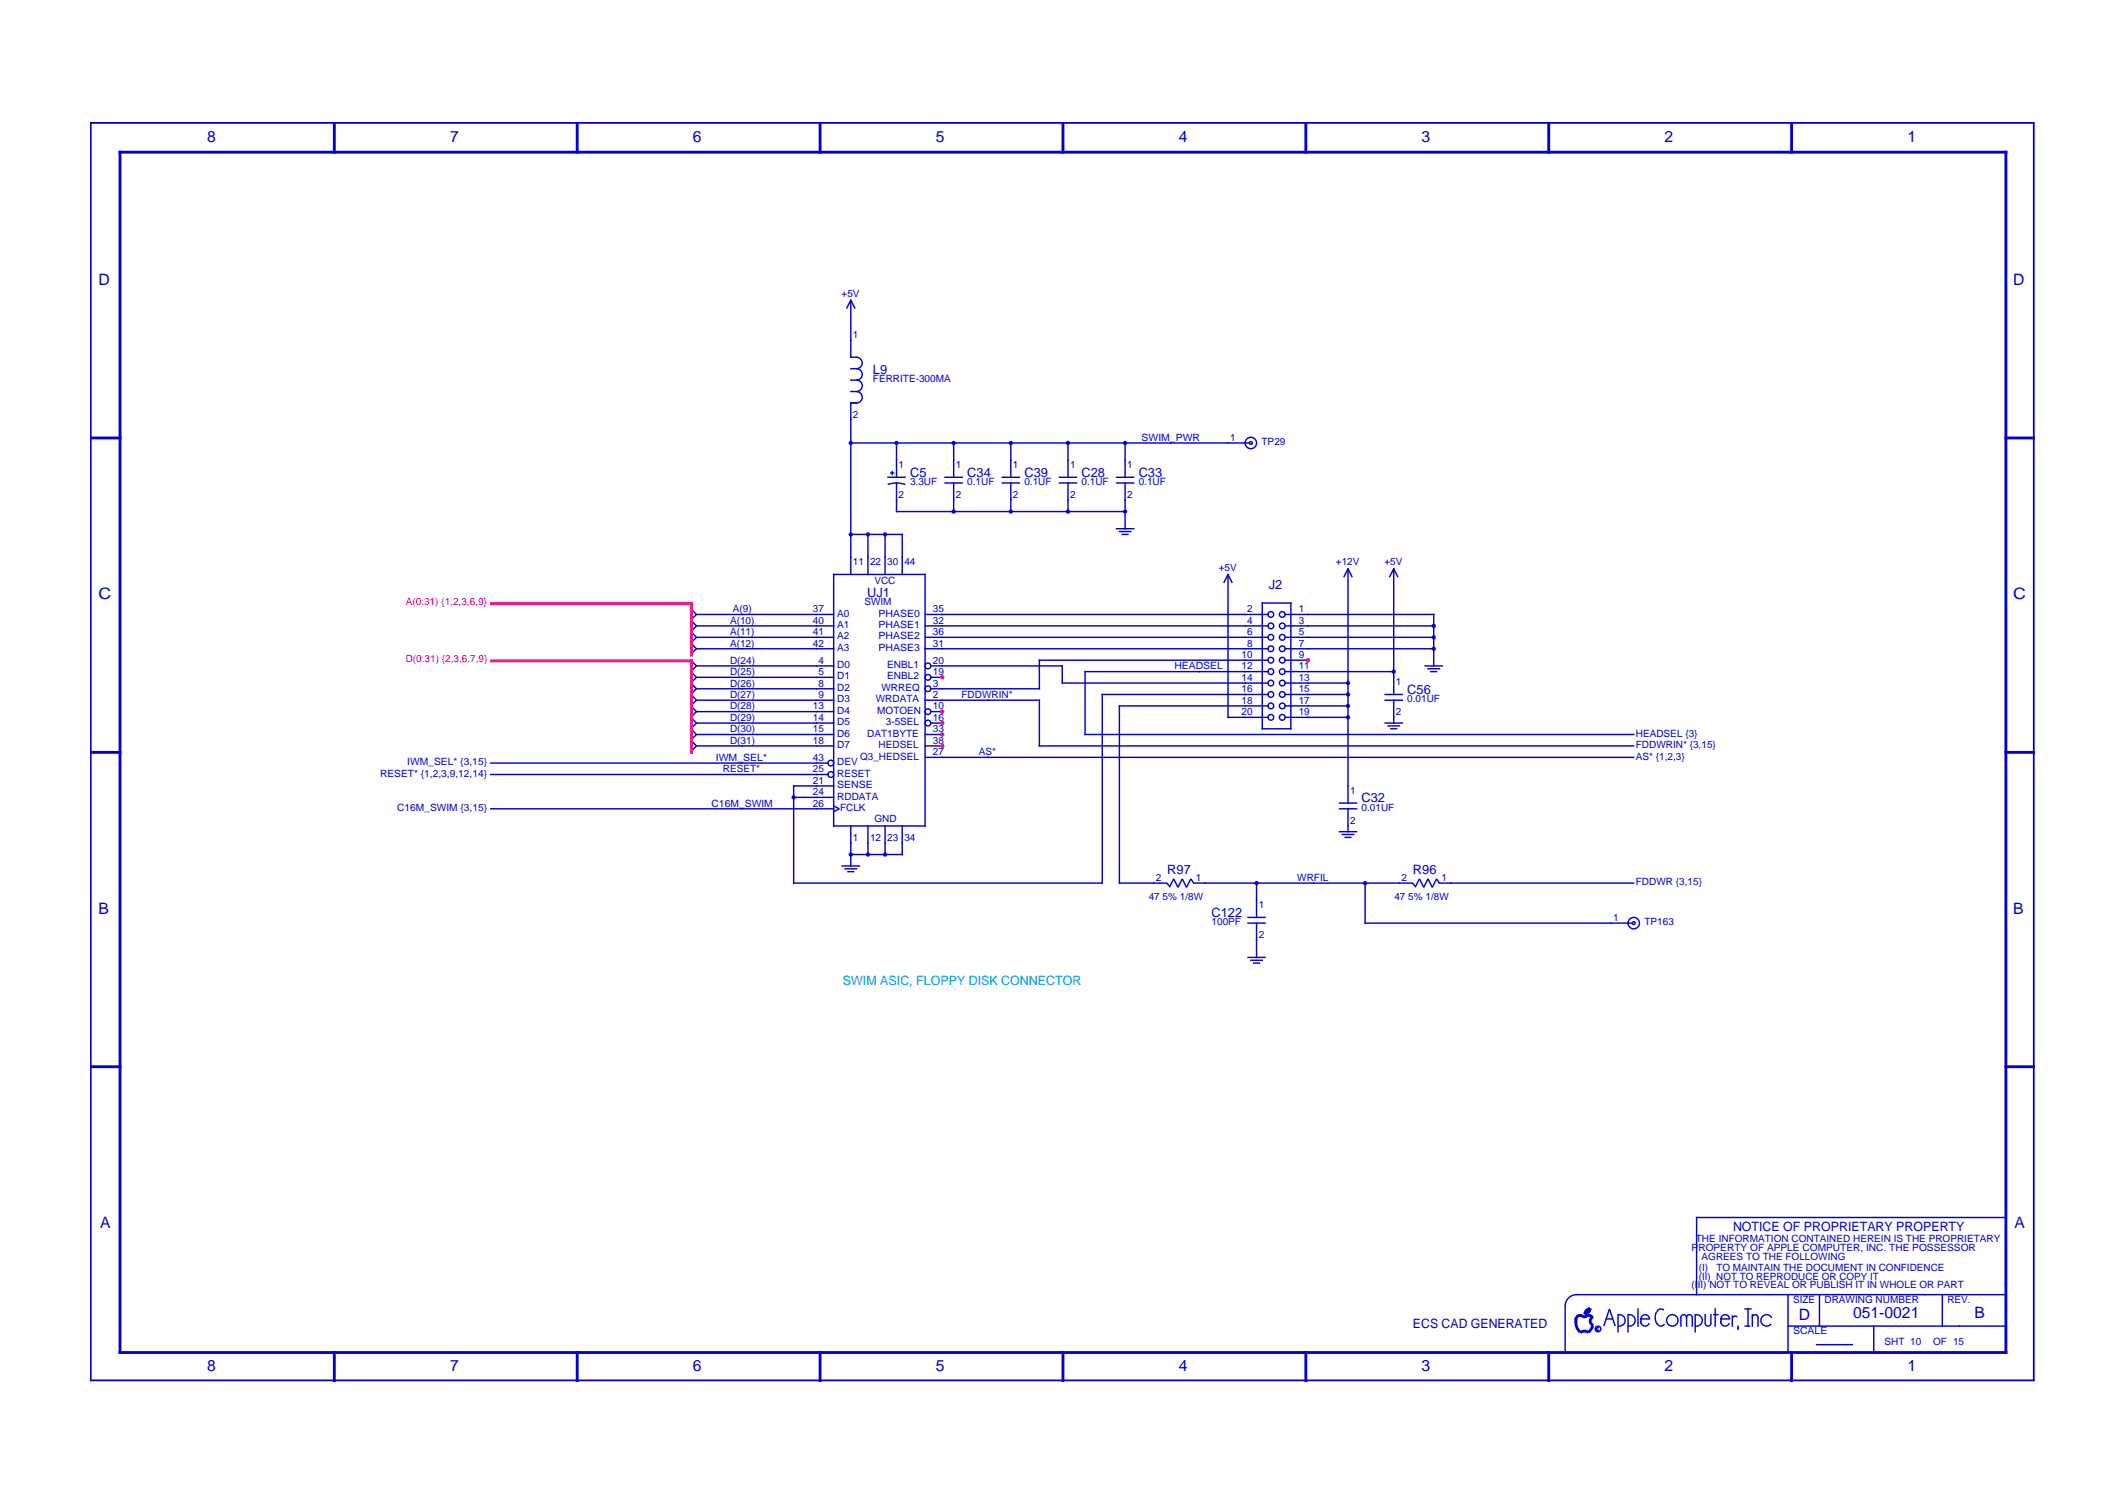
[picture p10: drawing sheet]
<svg xmlns="http://www.w3.org/2000/svg" width="420mm" height="297mm" viewBox="0 0 420 297" stroke-linecap="round" stroke-linejoin="round" font-family="sans-serif">
<path d="M17.8 24.3h384.1M17.9 24.1v248.7M401.7 24.1v248.7M17.8 272.6h384.1" fill="none" stroke="#0000d3" stroke-width=".35"/>
<g fill="none" stroke="#0000d3" stroke-width=".56">
<path d="M23.4 30.1h373.1M23.7 29.8v237.6M66 24.1v6.2M114 24.1v6.2M162 24.1v6.2M210 24.1v6.2M258 24.1v6.2M305.9 24.1v6.2M353.9 24.1v6.2M396.2 29.8v237.6M17.8 86.5h6.2M396 86.5h5.9"/>
<path d="M17.8 148.6h6.2M396 148.6h5.9M17.8 210.7h6.2M396 210.7h5.9M313.4 259.9l.7-.1 .5 .5M313.4 259.9a.81 .81 0 0 1-1.1-.1 .85 .85 0 0 0-1 .8M313.4 258.8l.7-.4a1.18 1.18 0 0 1-1.1 1.1zM23.4 267.1h373.1M66 266.8v6M114 266.8v6M162 266.8v6M210 266.8v6"/>
<path d="M258 266.8v6M305.9 266.8v6M311.3 260.3v.9M311.3 260.9a2.54 2.54 0 0 0 .9 2.2M312.1 263.2a1.41 1.41 0 0 1 1.7 0M314.6 261.8l-.3 .7-.5 .6M314.7 260.1a.85 .85 0 0 0-.6 .9 .85 .85 0 0 0 .7 .7M353.9 266.8v6"/>
</g>
<g fill="none" stroke="#0000d3" stroke-width=".28">
<path d="M168.1 59.1v11.6M167.2 61l.9-1.7 .8 1.7M167.9 79.6h1.4M167.9 77.3h1.4M167.9 75.1h1.4M167.9 72.8h1.4M167.9 70.6h1.4M168.1 79.4v34.2M169.2 70.6a1.13 1.13 0 0 1 1.1 1.1 1.13 1.13 0 0 1-1.1 1.1 1.13 1.13 0 0 1 1.1 1.1 1.13 1.13 0 0 1-1.1 1.2 1.13 1.13 0 0 1 1.1 1.1 1.13 1.13 0 0 1-1.1 1.1 1.13 1.13 0 0 1 1.1 1.2 1.13 1.13 0 0 1-1.1 1.1M167.9 87.5h79M175.3 94.3h3.6M175.4 95.7l1.7-.3 1.7 .3"/>
<path d="M175.8 93.4h.9M176.2 93v.8M177.1 87.3v7.1M177.1 95.2v6M186.5 94.3h3.7M186.5 95.4h3.7M188.4 87.3v7.1M188.4 95.2v6M197.8 94.3h3.7M197.8 95.4h3.7M199.7 87.3v7.1M199.7 95.2v6"/>
<path d="M209.1 94.3h3.7M209.1 95.4h3.7M211 87.3v7.1M211 95.2v6M220.4 94.3h3.7M220.4 95.4h3.7M222.2 87.3v7.1M222.2 95.2v9.4M164.5 113.5h18.4M164.7 113.3v50M167.9 105.6h10.5M171.4 105.4v8.2"/>
<path d="M174.8 105.4v8.2M177 101h45.4M178.2 105.4v8.2M182.7 113.3v50M220.4 104.4h3.7M221 105h2.5M221.5 105.6h1.5M241.7 115.1l.9-1.6 .8 1.6M242.6 113.3v28.5M249.2 119.1h5.9M249.3 119v25.1M255 119v25.1"/>
<path d="M265.4 114l.9-1.7 .8 1.7M266.3 112.2v46.5M274.5 114l.8-1.7 .9 1.7M275.3 112.2v25.1M136.5 120.2l1.1 1.2-1.1 1.1 1.1 1.1-1.1 1.1 1.1 1.2-1.1 1.1 1.1 1.1-1.1 1.2M136.5 120.1v9.3M136.5 130.2v18.4M136.5 130.4l1.1 1.1-1.1 1.1 1.1 1.2-1.1 1.1 1.1 1.1-1.1 1.2 1.1 1.1-1.1 1.1 1.1 1.1-1.1 1.2 1.1 1.1-1.1 1.1 1.1 1.2-1.1 1.1 1.1 1.1-1.1 1.1M137.4 128.1h27.4M137.4 125.9h27.4M137.4 123.6h27.4M137.4 121.4h27.4"/>
<path d="M137.4 136h27.4M137.4 133.8h27.4M137.4 131.5h27.4M137.4 138.3h27.4M182.6 128.1h68M182.6 125.9h68M182.6 123.6h68M182.6 121.4h68M182.6 138.3h22.9M183.7 136h21.8M183.7 133.8h2.6M183.7 131.5h26.3"/>
<path d="M205.2 130.4h45.4M205.3 130.2v6M205.3 138.1v9.4M209.7 134.9h40.9M209.8 131.4v3.6M214.2 132.6h36.4M214.3 132.5v12.7M217.6 137.2h33M217.7 137v37.6M221 139.4h29.6M221.1 139.3v35.3M253.7 128.1h29.7"/>
<path d="M253.7 125.9h29.7M253.7 123.6h29.7M253.7 121.4h29.7M253.7 139.4h12.7M253.7 137.2h12.7M253.7 134.9h12.7M253.7 132.6h21.7M253.7 130.4h4.8M273.5 138.3h3.6M273.5 137.2h3.6M275.3 138.1v4.8M281.4 131.5h3.6"/>
<path d="M281.9 132.1h2.6M282.5 132.6h1.4M283.2 121.2v10.5M96.8 159.7h68M96.8 150.7h66.9M96.8 153h66.9M137.4 147.3h27.4M137.4 145.1h27.4M137.4 142.8h27.4M137.4 140.5h27.4M156.6 157.5h8.2M156.6 155.2h8.2"/>
<path d="M156.8 155.1v19.5M164.7 159.2l1.1 .5-1.1 .6M182.6 147.3h3.7M182.6 145.1h3.7M182.6 149.6h140.3M183.7 142.8h2.6M183.7 140.5h2.6M205.2 147.3h117.7M214.2 145.1h108.7M242.4 141.7h8.2M249.2 143.9h5.9M253.7 141.7h12.7"/>
<path d="M264.4 159.7h3.7M264.4 158.6h3.7M266.3 159.6v4.8M273.5 142.8h3.6M274 143.4h2.6M274.6 143.9h1.4M156.6 174.4h61.3M164.5 163.1h18.4M166.2 171h3.7M166.8 171.6h2.5M167.4 172.2h1.4M167.9 168.8h10.5"/>
<path d="M168.1 163v8.2M171.4 163v5.9M174.8 163v5.9M178.2 163v5.9M221 174.4h9.6M230.4 174.4l.6 .6M235.7 174.4h43.4M235.8 174.4l-.6-.8-.8 1.7-.9-1.7-.8 1.7-.9-1.7-.8 1.7M248.2 174.3v7M264.4 164.3h3.7M265 164.8h2.5M265.6 165.4h1.4"/>
<path d="M269.7 174.3v8.2M279 174.4l.5 .6M284.2 174.4h38.7M284.3 174.4l-.5-.8-.9 1.7-.8-1.7-.9 1.7-.8-1.7-.9 1.7M246.4 182.3h3.6M246.4 181.2h3.6M246.4 189.1h3.6M246.9 189.7h2.6M247.5 190.2h1.4M248.2 182.2v7M269.5 182.3h53.1M309.2 257.8v9.3"/>
<path d="M311.3 255.7h84.9M311.4 255.7a2.26 2.26 0 0 0-2.2 2.3M319.6 259.5v3.7M319.6 259.7a1.13 1.13 0 0 1 1.4 1.1 1.13 1.13 0 0 1-1.4 1.1M321.6 259.5v3.7M321.6 259.7a1.13 1.13 0 0 1 1.4 1.1 1.13 1.13 0 0 1-1.4 1.1M323.6 258.4v3.6M327.2 259.1a2.54 2.54 0 0 0 .1 2.5M327.5 258.8l-.3 .3M328.7 258.8l-.7-.3-.6 .4M334.9 259.5v3.7M334.9 259.7a1.13 1.13 0 0 1 1.4 1.1 1.13 1.13 0 0 1-1.4 1.1"/>
<path d="M335 240.5h61.2M335.1 240.3v15.5M336.8 259.5v2M338 259.5v2M338.4 259.6h1.1M338.8 258.4v3.6M342.2 259.8v2.2M344.6 258.5h1.4M345.3 258.4v3.6M346.1 259.5v2.5M353.2 255.6v11.5M359.4 255.6v6.4"/>
<path d="M383.7 255.6v6.4M315.9 262.3a.28 .28 0 0 0-.4 0 .28 .28 0 0 0 0 .4 .28 .28 0 0 0 .4 0M316.8 261.9l1.1-3.4 1.2 3.4M317.2 260.5h1.4M324 260.5h2M324.1 260.5a.85 .85 0 0 1 .9-.9 .85 .85 0 0 1 .8 .9M324.1 260.3v1.2M324.2 261.3a.85 .85 0 0 0 .8 .6 .85 .85 0 0 0 .8-.6M327.2 261.3l.3 .3M328.8 261.5l-.6 .4-.7-.2M332 260.2a.56 .56 0 0 1 .6-.6 .56 .56 0 0 1 .6 .6 .56 .56 0 0 1 .5-.6 .56 .56 0 0 1 .6 .6M332 260.1v1.9"/>
<path d="M333.2 260.1v1.9M334.3 260.1v1.9M336.8 261.3a.56 .56 0 0 0 .6 .6 .56 .56 0 0 0 .6-.6M339.8 260.5h2M339.9 260.5a.85 .85 0 0 1 .9-.9 .85 .85 0 0 1 .8 .9M339.9 260.3v1.2M340 261.3a.85 .85 0 0 0 .8 .6 .85 .85 0 0 0 .8-.6M343.2 260.1l-.5-.2-.4 .3M343.3 261.8v.8M344.6 261.9h1.1M346.1 260.2a.56 .56 0 0 1 .6-.6 .56 .56 0 0 1 .6 .6M347.3 260.1v1.9"/>
<path d="M350 260.3a1.13 1.13 0 0 0-1.7-.5 1.13 1.13 0 0 0-.1 1.8 1.13 1.13 0 0 0 1.7-.1M353.1 261.9h43.1M358.7 265.6h7.3M370.1 261.8v5.3"/>
<circle cx="168.1" cy="87.5" r=".28"/>
<circle cx="177.1" cy="87.5" r=".28"/>
<circle cx="188.4" cy="87.5" r=".28"/>
<circle cx="199.7" cy="87.5" r=".28"/>
<circle cx="211" cy="87.5" r=".28"/>
<circle cx="222.2" cy="87.5" r=".28"/>
<circle cx="247.1" cy="87.5" r=".28"/>
<circle cx="247.1" cy="87.5" r="1.13"/>
<circle cx="168.1" cy="105.6" r=".28"/>
<circle cx="171.4" cy="105.6" r=".28"/>
<circle cx="174.8" cy="105.6" r=".28"/>
<circle cx="188.4" cy="101" r=".28"/>
<circle cx="199.7" cy="101" r=".28"/>
<circle cx="211" cy="101" r=".28"/>
<circle cx="222.2" cy="101" r=".28"/>
<circle cx="183.3" cy="136" r=".56"/>
<circle cx="183.3" cy="131.5" r=".56"/>
<circle cx="183.3" cy="133.8" r=".56"/>
<circle cx="251" cy="130.4" r=".56"/>
<circle cx="251" cy="123.6" r=".56"/>
<circle cx="251" cy="132.6" r=".56"/>
<circle cx="251" cy="121.4" r=".56"/>
<circle cx="251" cy="134.9" r=".56"/>
<circle cx="251" cy="139.4" r=".56"/>
<circle cx="251" cy="128.1" r=".56"/>
<circle cx="251" cy="125.9" r=".56"/>
<circle cx="251" cy="137.2" r=".56"/>
<circle cx="253.3" cy="134.9" r=".56"/>
<circle cx="253.3" cy="130.4" r=".56"/>
<circle cx="253.3" cy="123.6" r=".56"/>
<circle cx="253.3" cy="121.4" r=".56"/>
<circle cx="253.3" cy="132.6" r=".56"/>
<circle cx="253.3" cy="139.4" r=".56"/>
<circle cx="253.3" cy="125.9" r=".56"/>
<circle cx="253.3" cy="137.2" r=".56"/>
<circle cx="253.3" cy="128.1" r=".56"/>
<circle cx="266.3" cy="137.2" r=".28"/>
<circle cx="266.3" cy="134.9" r=".28"/>
<circle cx="266.3" cy="139.4" r=".28"/>
<circle cx="275.3" cy="132.6" r=".28"/>
<circle cx="283.2" cy="123.6" r=".28"/>
<circle cx="283.2" cy="125.9" r=".28"/>
<circle cx="283.2" cy="128.1" r=".28"/>
<circle cx="156.8" cy="157.5" r=".28"/>
<circle cx="164.1" cy="153" r=".56"/>
<circle cx="164.1" cy="150.7" r=".56"/>
<circle cx="183.3" cy="140.5" r=".56"/>
<circle cx="183.3" cy="142.8" r=".56"/>
<circle cx="251" cy="141.7" r=".56"/>
<circle cx="253.3" cy="141.7" r=".56"/>
<circle cx="266.3" cy="141.7" r=".28"/>
<circle cx="168.1" cy="168.8" r=".28"/>
<circle cx="171.4" cy="168.8" r=".28"/>
<circle cx="174.8" cy="168.8" r=".28"/>
<circle cx="248.2" cy="174.4" r=".28"/>
<circle cx="269.7" cy="174.4" r=".28"/>
<circle cx="322.7" cy="182.3" r=".28"/>
<circle cx="322.7" cy="182.3" r="1.13"/>
<circle cx="315.7" cy="262.5" r=".56"/>
<circle cx="330.3" cy="260.8" r="1.13"/>
</g>
<g fill="none" stroke="#dd0907" stroke-width=".28">
<circle cx="186.1" cy="133.8" r=".28"/>
<circle cx="258.4" cy="130.4" r=".28"/>
<circle cx="186.1" cy="147.3" r=".28"/>
<circle cx="186.1" cy="140.5" r=".28"/>
<circle cx="186.1" cy="145.1" r=".28"/>
<circle cx="186.1" cy="142.8" r=".28"/>
</g>
<path d="M96.8 119.2h40.1M136.6 119v10.7M96.8 130.5h40.1M136.6 130.2v18.7" fill="none" stroke="#f20884" stroke-width=".56"/>
<g font-size="3.1" fill="#0000d3">
<text x="40.9" y="28.1">8</text>
<text x="88.9" y="28.1">7</text>
<text x="136.9" y="28.1">6</text>
<text x="184.9" y="28.1">5</text>
<text x="232.8" y="28.1">4</text>
<text x="280.8" y="28.1">3</text>
<text x="328.8" y="28.1">2</text>
<text x="376.8" y="28.1">1</text>
<text x="19.5" y="56.3">D</text>
<text x="397.7" y="56.3">D</text>
<text x="19.5" y="118.4">C</text>
<text x="397.7" y="118.4">C</text>
<text x="19.5" y="180.5">B</text>
<text x="397.7" y="180.5">B</text>
<text x="19.8" y="242.6">A</text>
<text x="397.9" y="242.6">A</text>
<text x="355.3" y="260.6">D</text>
<text x="366" y="260.3">051-0021</text>
<text x="390" y="260.3">B</text>
<text x="40.9" y="270.8">8</text>
<text x="88.9" y="270.8">7</text>
<text x="136.9" y="270.8">6</text>
<text x="184.9" y="270.8">5</text>
<text x="232.8" y="270.8">4</text>
<text x="280.8" y="270.8">3</text>
<text x="328.8" y="270.8">2</text>
<text x="376.8" y="270.8">1</text>
</g>
<g font-size="2.5" fill="#0000d3">
<text x="172.4" y="73.8">L9</text>
<text x="179.8" y="94.1">C5</text>
<text x="191.1" y="94.1">C34</text>
<text x="202.4" y="94.1">C39</text>
<text x="213.6" y="94.1">C28</text>
<text x="224.9" y="94.1">C33</text>
<text x="171.3" y="117.8">UJ1</text>
<text x="250.6" y="116.4">J2</text>
<text x="278" y="137">C56</text>
<text x="269" y="158.5">C32</text>
<text x="230.6" y="172.6">R97</text>
<text x="279.1" y="172.6">R96</text>
<text x="239.3" y="181">C122</text>
<text x="342.3" y="243.1">NOTICE OF PROPRIETARY PROPERTY</text>
<text x="279.1" y="262.3">ECS CAD GENERATED</text>
</g>
<text font-size="2.5" fill="#02abea" x="166.5" y="194.6">SWIM ASIC, FLOPPY DISK CONNECTOR</text>
<g font-size="2" fill="#0000d3">
<text x="166.2" y="58.6">+5V</text>
<text x="168.5" y="66.7">1</text>
<text x="172.4" y="75.5">FERRITE-300MA</text>
<text x="168.5" y="82.5">2</text>
<text x="225.5" y="87.1">SWIM_PWR</text>
<text x="243" y="87.1">1</text>
<text x="249.2" y="87.9">TP29</text>
<text x="177.5" y="92.4">1</text>
<text x="179.8" y="95.8">3.3UF</text>
<text x="188.8" y="92.4">1</text>
<text x="191.1" y="95.8">0.1UF</text>
<text x="200.1" y="92.4">1</text>
<text x="202.4" y="95.8">0.1UF</text>
<text x="211.4" y="92.4">1</text>
<text x="213.6" y="95.8">0.1UF</text>
<text x="222.7" y="92.4">1</text>
<text x="224.9" y="95.8">0.1UF</text>
<text x="177.5" y="98.4">2</text>
<text x="188.8" y="98.4">2</text>
<text x="200.1" y="98.4">2</text>
<text x="211.4" y="98.4">2</text>
<text x="222.7" y="98.4">2</text>
<text x="168.5" y="111.6">11</text>
<text x="171.9" y="111.6">22</text>
<text x="175.3" y="111.6">30</text>
<text x="178.6" y="111.6">44</text>
<text x="240.7" y="112.7">+5V</text>
<text x="263.9" y="111.6">+12V</text>
<text x="273.5" y="111.6">+5V</text>
<text x="170.7" y="119.5">SWIM</text>
<text x="172.7" y="115.3">VCC</text>
<text x="144.2" y="123.2">A(10)</text>
<text x="144.2" y="125.4">A(11)</text>
<text x="144.8" y="120.9">A(9)</text>
<text x="160.6" y="120.9">37</text>
<text x="160.6" y="123.2">40</text>
<text x="160.6" y="125.4">41</text>
<text x="165.4" y="121.8">A0</text>
<text x="165.4" y="124">A1</text>
<text x="173.6" y="121.8">PHASE0</text>
<text x="173.6" y="124">PHASE1</text>
<text x="184.3" y="120.9">35</text>
<text x="184.3" y="123.2">32</text>
<text x="184.3" y="125.4">36</text>
<text x="246.4" y="120.9">2</text>
<text x="246.4" y="123.2">4</text>
<text x="246.4" y="125.4">6</text>
<text x="256.5" y="120.9">1</text>
<text x="256.5" y="123.2">3</text>
<text x="256.5" y="125.4">5</text>
<text x="144.2" y="127.7">A(12)</text>
<text x="144.2" y="131.1">D(24)</text>
<text x="160.6" y="127.7">42</text>
<text x="161.7" y="131.1">4</text>
<text x="165.4" y="126.3">A2</text>
<text x="165.4" y="128.6">A3</text>
<text x="165.4" y="131.9">D0</text>
<text x="173.6" y="126.3">PHASE2</text>
<text x="173.6" y="128.6">PHASE3</text>
<text x="175.3" y="131.9">ENBL1</text>
<text x="184.3" y="127.7">31</text>
<text x="184.3" y="131.1">20</text>
<text x="245.3" y="130">10</text>
<text x="246.4" y="127.7">8</text>
<text x="256.5" y="127.7">7</text>
<text x="256.5" y="130">9</text>
<text x="144.2" y="133.3">D(25)</text>
<text x="144.2" y="135.6">D(26)</text>
<text x="144.2" y="137.9">D(27)</text>
<text x="161.7" y="133.3">5</text>
<text x="161.7" y="135.6">8</text>
<text x="161.7" y="137.9">9</text>
<text x="165.4" y="134.2">D1</text>
<text x="165.4" y="136.5">D2</text>
<text x="174.1" y="136.5">WRREQ</text>
<text x="175.3" y="134.2">ENBL2</text>
<text x="184.3" y="133.3">19</text>
<text x="184.3" y="137.9">2</text>
<text x="184.3" y="135.6">3</text>
<text x="189.9" y="137.9">FDDWRIN*</text>
<text x="232" y="132.2">HEADSEL</text>
<text x="245.3" y="132.2">12</text>
<text x="245.3" y="134.5">14</text>
<text x="245.3" y="136.7">16</text>
<text x="256.5" y="132.2">11</text>
<text x="256.5" y="134.5">13</text>
<text x="256.5" y="136.7">15</text>
<text x="275.7" y="135.3">1</text>
<text x="144.2" y="140.1">D(28)</text>
<text x="144.2" y="142.4">D(29)</text>
<text x="160.6" y="140.1">13</text>
<text x="160.6" y="142.4">14</text>
<text x="165.4" y="138.7">D3</text>
<text x="165.4" y="141">D4</text>
<text x="165.4" y="143.2">D5</text>
<text x="173" y="138.7">WRDATA</text>
<text x="173.3" y="141">MOTOEN</text>
<text x="175" y="143.2">3-5SEL</text>
<text x="184.3" y="142.4">16</text>
<text x="184.3" y="140.1">10</text>
<text x="245.3" y="139">18</text>
<text x="245.3" y="141.3">20</text>
<text x="256.5" y="139">17</text>
<text x="256.5" y="141.3">19</text>
<text x="275.7" y="141.3">2</text>
<text x="278" y="138.7">0.01UF</text>
<text x="144.2" y="144.6">D(30)</text>
<text x="144.2" y="146.9">D(31)</text>
<text x="160.6" y="144.6">15</text>
<text x="160.6" y="146.9">18</text>
<text x="165.4" y="145.5">D6</text>
<text x="165.4" y="147.7">D7</text>
<text x="171.3" y="145.5">DAT1BYTE</text>
<text x="173.6" y="147.7">HEDSEL</text>
<text x="184.3" y="149.2">27</text>
<text x="184.3" y="144.6">33</text>
<text x="184.3" y="146.9">38</text>
<text x="193.3" y="149.2">AS*</text>
<text x="323.1" y="145.5">HEADSEL {3}</text>
<text x="323.1" y="147.7">FDDWRIN* {3,15}</text>
<text x="75.1" y="153.4">RESET* {1,2,3,9,12,14}</text>
<text x="80.4" y="151.1">IWM_SEL* {3,15}</text>
<text x="141.4" y="150.3">IWM_SEL*</text>
<text x="142.8" y="152.5">RESET*</text>
<text x="160.6" y="150.3">43</text>
<text x="160.6" y="152.5">25</text>
<text x="160.6" y="154.8">21</text>
<text x="165.4" y="151.1">DEV</text>
<text x="165.4" y="153.4">RESET</text>
<text x="165.4" y="155.6">SENSE</text>
<text x="169.9" y="150">Q3_HEDSEL</text>
<text x="323.1" y="150">AS* {1,2,3}</text>
<text x="78.5" y="160.2">C16M_SWIM {3,15}</text>
<text x="140.5" y="159.3">C16M_SWIM</text>
<text x="160.6" y="159.3">26</text>
<text x="160.6" y="157.1">24</text>
<text x="165.4" y="157.9">RDDATA</text>
<text x="165.9" y="160.2">FCLK</text>
<text x="266.7" y="156.8">1</text>
<text x="269" y="160.2">0.01UF</text>
<text x="168.5" y="166.1">1</text>
<text x="171.9" y="166.1">12</text>
<text x="172.7" y="162.4">GND</text>
<text x="175.3" y="166.1">23</text>
<text x="178.6" y="166.1">34</text>
<text x="266.7" y="162.7">2</text>
<text x="228.3" y="174">2</text>
<text x="236.2" y="174">1</text>
<text x="256.3" y="174">WRFIL</text>
<text x="276.9" y="174">2</text>
<text x="284.8" y="174">1</text>
<text x="226.9" y="177.7">47 5% 1/8W</text>
<text x="248.6" y="179.4">1</text>
<text x="275.4" y="177.7">47 5% 1/8W</text>
<text x="323.1" y="174.8">FDDWR {3,15}</text>
<text x="239.3" y="182.7">100PF</text>
<text x="248.6" y="185.3">2</text>
<text x="318.6" y="181.9">1</text>
<text x="324.8" y="182.7">TP163</text>
<text x="335" y="245.4">THE INFORMATION CONTAINED HEREIN IS THE PROPRIETARY</text>
<text x="334.2" y="247.1">PROPERTY OF APPLE COMPUTER, INC. THE POSSESSOR</text>
<text x="335.6" y="251">(I)</text>
<text x="336.1" y="248.8">AGREES TO THE FOLLOWING</text>
<text x="339.1" y="251">TO MAINTAIN THE DOCUMENT IN CONFIDENCE</text>
<text x="334.2" y="254.4">(III) NOT TO REVEAL OR PUBLISH IT IN WHOLE OR PART</text>
<text x="335.6" y="252.7">(II) NOT TO REPRODUCE OR COPY IT</text>
<text x="354.2" y="257.2">SIZE</text>
<text x="360.4" y="257.2">DRAWING NUMBER</text>
<text x="384.7" y="257.2">REV.</text>
<text x="354.2" y="263.5">SCALE</text>
<text x="372.3" y="265.7">SHT 10</text>
<text x="381.8" y="265.7">OF 15</text>
</g>
<g font-size="2" fill="#f20884">
<text x="80.2" y="119.5">A(0:31) {1,2,3,6,9}</text>
<text x="80.2" y="130.8">D(0:31) {2,3,6,7,9}</text>
</g>
</svg>
